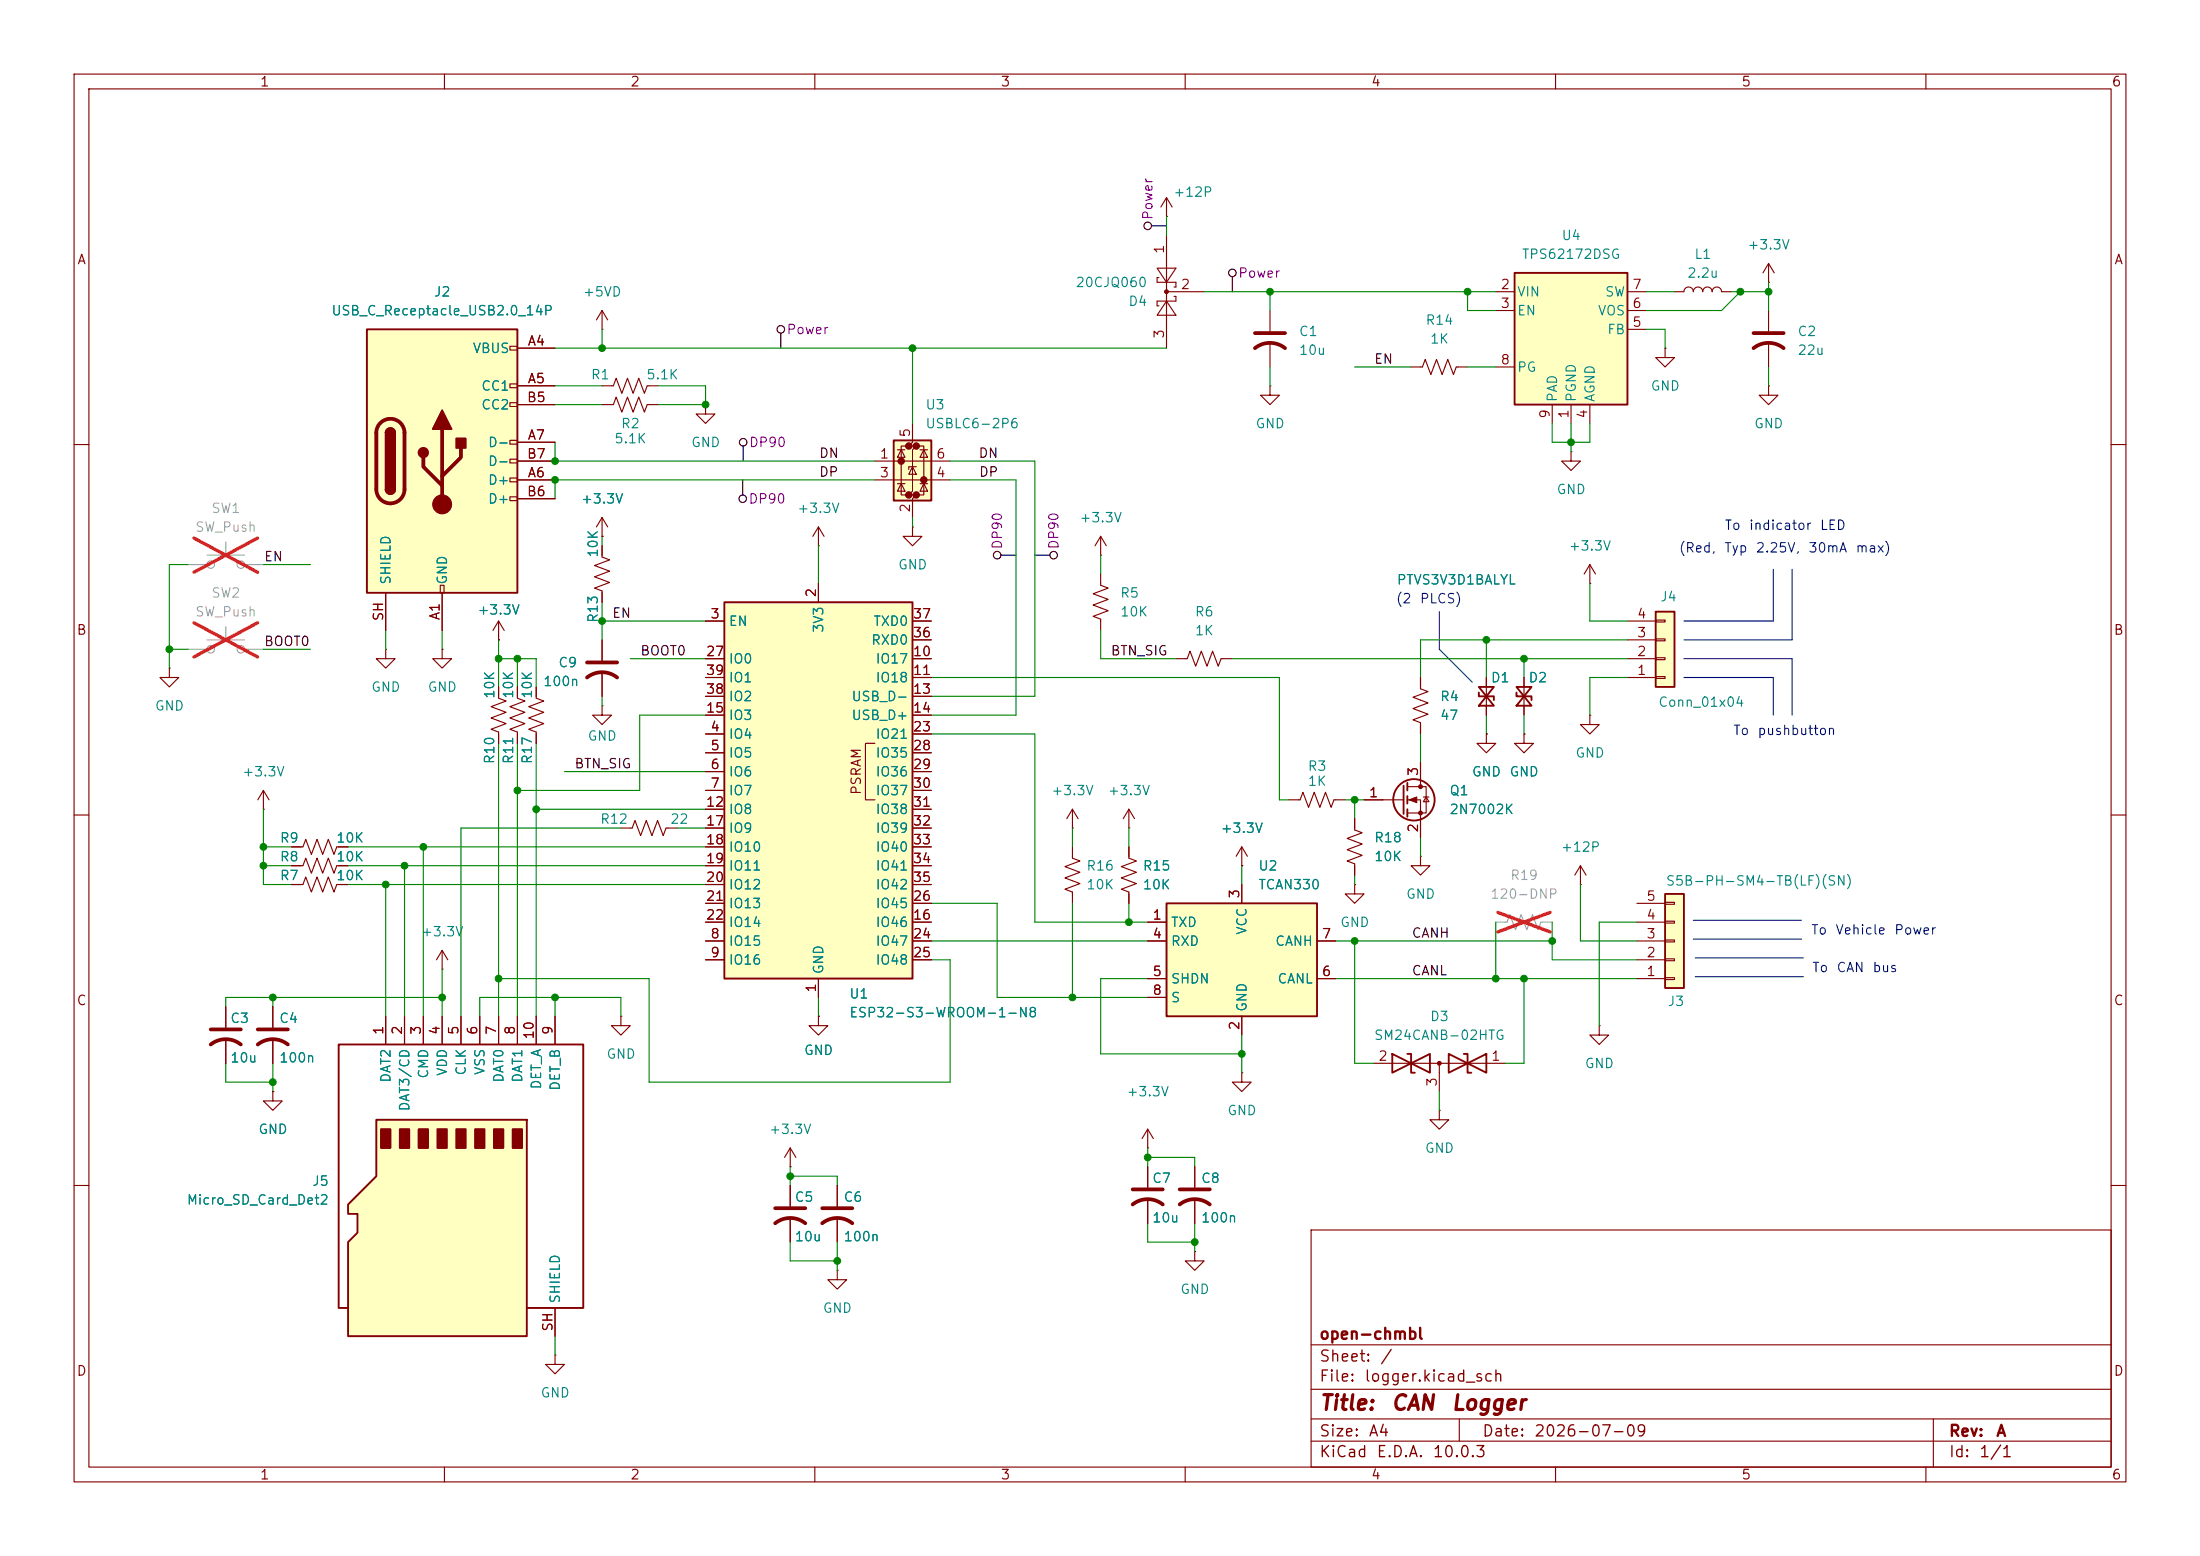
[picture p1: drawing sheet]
<svg xmlns="http://www.w3.org/2000/svg" width="297mm" height="210mm" viewBox="0 0 297 210" stroke-linecap="round" stroke-linejoin="round" font-family="sans-serif">
<g fill="none" stroke="#840000" stroke-width=".15">
<path d="M10 10h277v190h-277zM12 12h273v186h-273zM60 10v2M110 10v2M160 10v2M210 10v2M260 10v2M81.3 44.5h.1M81.3 41.9v2.6M81.3 41.9l-.8 1.3M81.3 41.9l.7 1.3M10 60h2"/>
<path d="M81.3 73.7v1.5l1 .4-2 .7 2 .8-2 .8 2 .7-2 .8 1 .4v1.5M285 60h2M10 110h2M182.9 110.5v1.5l1 .4-2 .8 2 .7-2 .8 2 .7-2 .8 1 .4v1.5M285 110h2M10 160h2M177 166h108v32h-108zM285 160h2M60 198v2M110 198v2M160 198v2M177 194.5h108"/>
<path d="M177 191.5h108M177 187.5h108M177 181.5h108M197 191.5v3M210 198v2M260 198v2M261 191.5v6.5"/>
</g>
<path d="M224.8 120.7h2.5v12.7h-2.5z" fill="#ffffc2"/>
<path d="M224.8 120.7h2.5v12.7h-2.5z" fill="none" stroke="#840000" stroke-width=".25"/>
<g fill="none" stroke="#840000" stroke-width=".15">
<path d="M213.4 119.4h.1M213.4 116.8l-.8 1.3M213.4 116.8l.7 1.3M213.4 116.8v2.6M221 132.1h3.8M221 129.5h3.8M221 127h3.8M221 124.5h3.8M221 121.9h3.8M224.8 132h1.3v.2h-1.3zM224.8 129.4h1.3v.3h-1.3zM224.8 126.9h1.3v.2h-1.3z"/>
<path d="M224.8 124.3h1.3v.3h-1.3zM224.8 121.8h1.3v.2h-1.3zM167.6 144.8v1.3h1.3l-1.3 1.2-1.2-1.2h1.2M167.6 144.8h.1"/>
</g>
<path d="M223.5 82.6h2.6v10.1h-2.6z" fill="#ffffc2"/>
<path d="M223.5 82.6h2.6v10.1h-2.6z" fill="none" stroke="#840000" stroke-width=".25"/>
<g fill="none" stroke="#840000" stroke-width=".15">
<path d="M226.1 39.4h1.2a.64 .64 0 0 1 .7-.7 .64 .64 0 0 1 .6 .7 .64 .64 0 0 1 .6-.7 .64 .64 0 0 1 .7 .7 .64 .64 0 0 1 .6-.7 .64 .64 0 0 1 .6 .7 .64 .64 0 0 1 .7-.7 .64 .64 0 0 1 .6 .7h1.3M238.8 38.1h.1M238.8 35.6l-.8 1.2M238.8 35.6l.7 1.2M238.8 35.6v2.5M224.8 47v1.3h1.3l-1.3 1.2-1.3-1.2h1.3M224.8 47h.1M22.9 90.2v1.2h1.2l-1.2 1.3-1.3-1.3h1.3M22.9 90.2h.1M52.1 87.6v1.3h1.2l-1.2 1.3-1.3-1.3h1.3M52.1 87.6h.1M59.7 87.6v1.3h1.3l-1.3 1.3-1.3-1.3h1.3"/>
<path d="M59.7 87.6h.1M67.3 86.4h.1M67.3 92.7v1.5l1 .4-2 .8 2 .7-2 .8 2 .8-2 .7 1 .4v1.5M67.3 83.8l-.8 1.3M67.3 83.8l.8 1.3M67.3 83.8v2.6M69.8 92.7v1.5l1.1 .4-2.1 .8 2.1 .7-2.1 .8 2.1 .8-2.1 .7 1 .4v1.5M72.4 92.7v1.5l1 .4-2 .8 2 .7-2 .8 2 .8-2 .7 1 .4v1.5M81.3 95.3v1.2h1.2l-1.2 1.3-1.3-1.3h1.3M81.3 95.3h.1M81.3 86.4v2.8M81.3 90.7v3.3"/>
<path d="M219.7 91.4h3.8M219.7 88.9h3.8M219.7 86.4h3.8M219.7 83.8h3.8M223.5 91.3h1.3v.3h-1.3zM223.5 88.8h1.3v.2h-1.3zM223.5 86.2h1.3v.3h-1.3zM223.5 83.7h1.3v.2h-1.3zM35.6 109.2h.1M35.6 106.7l-.8 1.3M35.6 106.7l.7 1.3M35.6 106.7v2.5"/>
</g>
<g fill="none" stroke="#a1a1a1" stroke-width=".15">
<path d="M25.4 76.2h2.5M27.9 74.9h5.1M30.5 73.2v1.7M33 76.2h2.6M25.4 87.6h2.5M27.9 86.4h5.1M30.5 84.6v1.8M33 87.6h2.6"/>
<circle cx="28.4" cy="76.2" r=".51"/>
<circle cx="32.5" cy="76.2" r=".51"/>
<circle cx="28.4" cy="87.6" r=".51"/>
<circle cx="32.5" cy="87.6" r=".51"/>
</g>
<path d="M26.2 72.6l8.6 4.6M34.8 72.6l-8.6 4.6M26.2 84.1l8.6 4.6M34.8 84.1l-8.6 4.6" fill="none" stroke="#ff2626" stroke-width=".46"/>
<path d="M79.2 91.4a3.3 3.3 0 0 1 4.1 0M79.2 89.4h4.1" fill="none" stroke="#840000" stroke-width=".51"/>
<path d="M204.5 36.8h15.2v17.8h-15.2z" fill="#ffffc2"/>
<path d="M204.5 36.8h15.2v17.8h-15.2z" fill="none" stroke="#840000" stroke-width=".25"/>
<path d="M201.9 39.4h2.6M219.7 39.4h2.5M201.9 41.9h2.6M201.9 49.5h2.6M209.5 54.6v2.6M212.1 54.6v2.6M214.6 54.6v2.6M219.7 41.9h2.5M219.7 44.5h2.5M212.1 61v1.2h1.3l-1.3 1.3-1.3-1.3h1.3M212.1 61h.1M39.4 119.4h1.5l.4-1 .7 2 .8-2 .8 2 .7-2 .8 2 .4-1h1.5" fill="none" stroke="#840000" stroke-width=".15"/>
<path d="M50.8 151.1h20.3v29.2h-24.1v-12.7l1.3-1.2v-2.6h-1.3v-1.2l3.8-3.8z" fill="#ffffc2"/>
<path d="M50.8 151.1h20.3v29.2h-24.1v-12.7l1.3-1.2v-2.6h-1.3v-1.2l3.8-3.8zM47 176.5h-1.3v-35.5h33v35.5h-7.6" fill="none" stroke="#840000" stroke-width=".25"/>
<g fill="#840000" stroke="#840000" stroke-width=".25">
<path d="M51.4 152.4h1.3v2.5h-1.3z"/>
<path d="M54 152.4h1.2v2.5h-1.2z"/>
<path d="M56.5 152.4h1.3v2.5h-1.3z"/>
<path d="M59.1 152.4h1.2v2.5h-1.2z"/>
<path d="M61.6 152.4h1.3v2.5h-1.3z"/>
<path d="M64.1 152.4h1.3v2.5h-1.3z"/>
<path d="M66.7 152.4h1.2v2.5h-1.2z"/>
<path d="M69.2 152.4h1.3v2.5h-1.3z"/>
</g>
<g fill="none" stroke="#840000" stroke-width=".15">
<path d="M238.8 52.1v1.2h1.2l-1.2 1.3-1.3-1.3h1.3M238.8 52.1h.1M238.8 41.9v2.8M238.8 46.2v3.3M123.2 71.1v1.3h1.3l-1.3 1.3-1.3-1.3h1.3M123.2 71.1h.1M214.6 78.7h.1M214.6 76.2l-.7 1.3M214.6 76.2l.8 1.3M214.6 76.2v2.5M39.4 116.8h1.5l.4-1 .7 2.1 .8-2.1 .8 2.1 .7-2.1 .8 2.1 .4-1.1h1.5M39.4 114.3h1.5l.4-1 .7 2 .8-2 .8 2 .7-2 .8 2 .4-1h1.5"/>
<path d="M30.5 135.9v2.8M36.8 135.9v2.8M52.1 137.2v3.8M54.6 137.2v3.8M57.1 137.2v3.8M59.7 137.2v3.8M62.2 137.2v3.8M64.8 137.2v3.8M67.3 137.2v3.8M69.8 137.2v3.8M72.4 137.2v3.8M74.9 137.2v3.8"/>
<path d="M83.8 137.2v1.2h1.3l-1.3 1.3-1.3-1.3h1.3M83.8 137.2h.1M110.5 137.2v1.2h1.3l-1.3 1.3-1.3-1.3h1.3M110.5 137.2h.1M30.5 140.2v3.3M36.8 147.3v1.3h1.3l-1.3 1.3-1.2-1.3h1.2M36.8 147.3h.1M36.8 140.2v3.3M106.7 157.5h.1M106.7 154.9l-.8 1.3M106.7 154.9l.7 1.3M106.7 154.9v2.6"/>
<path d="M154.9 154.9h.1M154.9 152.4v2.5M154.9 157.5v2.8M154.9 152.4l-.7 1.3M154.9 152.4l.8 1.3M161.3 157.5v2.8M74.9 176.5v3.8M106.7 160v2.8M106.7 164.3v3.3M113 171.5v1.2h1.3l-1.3 1.3-1.2-1.3h1.2M113 171.5h.1M113 160v2.8"/>
<path d="M113 164.3v3.3M154.9 161.8v3.3M161.3 168.9v1.3h1.3l-1.3 1.3-1.3-1.3h1.3M161.3 168.9h.1M161.3 161.8v3.3M74.9 182.9v1.3h1.3l-1.3 1.2-1.2-1.2h1.2M74.9 182.9h.1"/>
</g>
<g fill="none" stroke="#840000" stroke-width=".51">
<path d="M236.7 47a3.3 3.3 0 0 1 4.1 0M236.7 45h4.1M28.4 138.9h4.1M34.8 138.9h4.1M28.4 141a3.3 3.3 0 0 1 4.1 0M34.8 141a3.3 3.3 0 0 1 4.1 0M104.6 165.1a3.3 3.3 0 0 1 4.1 0M104.6 163.1h4.1M111 165.1a3.3 3.3 0 0 1 4.1 0M111 163.1h4.1M152.9 162.6a3.3 3.3 0 0 1 4.1 0M152.9 160.5h4.1"/>
<path d="M159.3 162.6a3.3 3.3 0 0 1 4 0M159.3 160.5h4"/>
</g>
<path d="M120.6 59.4h5.1v8.2h-5.1z" fill="#ffffc2"/>
<g fill="#840000" stroke="#840000" stroke-width=".51">
<circle cx="121.7" cy="62.2" r=".25"/>
<circle cx="122.7" cy="60.2" r=".25"/>
<circle cx="122.7" cy="66.8" r=".25"/>
<circle cx="123.7" cy="60.2" r=".25"/>
<circle cx="123.7" cy="66.8" r=".25"/>
<circle cx="124.7" cy="64.8" r=".25"/>
</g>
<g fill="none" stroke="#840000" stroke-width=".15">
<path d="M81.3 54.6h1.5l.4-1 .7 2 .8-2 .8 2 .7-2 .8 2 .4-1h1.5M81.3 52.1h1.5l.4-1 .7 2 .8-2 .8 2 .7-2 .8 2 .4-1h1.5M95.2 54.6v1.3h1.3l-1.3 1.3-1.2-1.3h1.2M95.2 54.6h.1M123.2 57.2v2.5l-.5 .5h1l-.5 .5v5.6l-.5 .5h1l-.5 .5v2.6M81.3 72.4h.1M81.3 69.9l-.8 1.2M81.3 69.9l.7 1.2M81.3 69.9v2.5M110.5 73.7h.1M110.5 71.1l-.8 1.3M110.5 71.1l.8 1.3"/>
<path d="M110.5 71.1v2.6M118.1 62.2h10.2M118.1 64.8h10.2M121.2 65.3h1M121.2 60.7h1M121.7 60.7l.5 1h-1zM121.7 65.3l.5 1h-1zM122.7 60.2h-1v6.6h1M123.2 63l.5 1h-1zM123.7 63h-1v.4M123.7 60.2h1v6.6h-1M124.2 65.3h1"/>
<path d="M124.2 60.7h1M124.7 60.7l.5 1h-1zM124.7 65.3l.5 1h-1zM148.6 77.5v1.5l1 .4-2 .7 2 .8-2 .8 2 .7-2 .8 1 .4v1.5M148.6 74.9h.1M148.6 72.4v2.5M148.6 72.4l-.8 1.3M148.6 72.4l.8 1.3M158.7 88.9h1.6l.4-1 .7 2 .8-2 .7 2 .8-2 .8 2 .3-1h1.6M144.8 114.3v1.5l1 .4-2 .8 2 .7-2 .8 2 .8-2 .7 1 .4v1.5M144.8 111.8h.1M144.8 109.2v2.6"/>
<path d="M144.8 109.2l-.8 1.3M144.8 109.2l.7 1.3M152.4 111.8h.1M152.4 114.3v1.5l1 .4-2 .8 2 .7-2 .8 2 .8-2 .7 1 .4v1.5M152.4 109.2l-.8 1.3M152.4 109.2l.8 1.3M152.4 109.2v2.6"/>
</g>
<path d="M120.6 59.4h5.1v8.2h-5.1z" fill="none" stroke="#840000" stroke-width=".25"/>
<path d="M97.8 81.3h25.4v50.8h-25.4z" fill="#ffffc2"/>
<path d="M97.8 81.3h25.4v50.8h-25.4z" fill="none" stroke="#840000" stroke-width=".25"/>
<g fill="none" stroke="#840000" stroke-width=".15">
<path d="M110.5 78.7v2.6M95.2 83.8h2.6M95.2 99.1h2.6M95.2 88.9h2.6M95.2 91.4h2.6M95.2 94h2.6M95.2 96.5h2.6M123.2 83.8h2.5M123.2 99.1h2.5M123.2 88.9h2.5M123.2 91.4h2.5M123.2 94h2.5"/>
<path d="M123.2 96.5h2.5M123.2 86.4h2.5M95.2 101.6h2.6M95.2 104.1h2.6M95.2 106.7h2.6M95.2 109.2h2.6M95.2 111.8h2.6M95.2 114.3h2.6M95.2 116.8h2.6M95.2 119.4h2.6M118.1 100.3h-1.3v7.7h1.3M123.2 101.6h2.5"/>
<path d="M123.2 104.1h2.5M123.2 106.7h2.5M123.2 109.2h2.5M123.2 111.8h2.5M123.2 114.3h2.5M123.2 116.8h2.5M123.2 119.4h2.5M95.2 127h2.6M95.2 129.5h2.6M95.2 124.5h2.6M95.2 121.9h2.6M110.5 132.1v2.5"/>
<path d="M123.2 127h2.5M123.2 129.5h2.5M123.2 124.5h2.5M123.2 121.9h2.5"/>
</g>
<path d="M157.5 121.9h20.3v15.3h-20.3z" fill="#ffffc2"/>
<path d="M157.5 121.9h20.3v15.3h-20.3zM188 142.2l5 2.6v-2.6l-5 2.6zM190 142.2h.5v2.6h.5M195.6 142.2l5.1 2.6v-2.6l-5.1 2.6zM197.6 142.2h.5v2.6h.5" fill="none" stroke="#840000" stroke-width=".25"/>
<g fill="none" stroke="#840000" stroke-width=".15">
<path d="M156.2 36.2h2.5l-1.2 1.9zM156.5 37.5h-.3v.6h2.5v.6h-.2M157.5 29.2h.1M157.5 26.7l-.8 1.2M157.5 26.7l.7 1.2M157.5 26.7v2.5M157.5 31.8v15.2M157.5 39.4h5.1M157.5 40.6l1.2 1.9h-2.5zM158.5 40h.2v.6h-2.5v.7h.3M191.8 91.4v1.6l1 .3-2 .8 2 .8-2 .7 2 .8-2 .8 1 .3v1.6M200.7 99.1v1.2h1.2l-1.2 1.3-1.3-1.3h1.3"/>
<path d="M200.7 99.1h.1M83.8 111.8h1.5l.4-1.1 .8 2.1 .7-2.1 .8 2.1 .8-2.1 .7 2.1 .4-1h1.5M167.6 116.8h.1M167.6 114.3v2.5M167.6 119.4v2.5M167.6 114.3l-.7 1.3M167.6 114.3l.8 1.3M59.7 130.8h.1M59.7 128.3l-.8 1.2M59.7 128.3l.8 1.2M59.7 128.3v2.5M154.9 124.5h2.6"/>
<path d="M154.9 127h2.6M154.9 132.1h2.6M154.9 134.6h2.6M167.6 137.2v2.5M177.8 127h2.5M177.8 132.1h2.5M185.4 143.5h17.8M194.3 149.9v1.2h1.3l-1.3 1.3-1.3-1.3h1.3M194.3 149.9h.1M194.3 143.5v3.8"/>
</g>
<g fill="#840000" stroke="#840000" stroke-width=".15">
<circle cx="194.3" cy="143.5" r=".25"/>
<circle cx="157.5" cy="39.4" r=".25"/>
</g>
<path d="M49.5 44.5h20.3v35.5h-20.3z" fill="#ffffc2"/>
<g fill="none" stroke="#840000" stroke-width=".15">
<path d="M68.8 46.7h1v.5h-1zM68.8 51.8h1v.5h-1zM68.8 54.4h1v.5h-1zM68.8 59.4h1v.5h-1zM69.8 47h5.1M69.8 52.1h5.1M69.8 59.7h5.1M69.8 54.6h5.1M171.4 52.1v1.2h1.3l-1.3 1.3-1.2-1.3h1.2M171.4 52.1h.1M171.4 41.9v2.8M171.4 46.2v3.3"/>
<path d="M190.5 49.5h1.5l.4-1 .8 2 .7-2 .8 2 .8-2 .7 2 .4-1h1.5M59.4 79h.5v1h-.5zM68.8 62h1v.5h-1zM68.8 64.5h1v.5h-1zM68.8 67.1h1v.5h-1zM69.8 64.8h5.1M69.8 67.3h5.1M69.8 62.2h5.1M81.3 72.4h.1M81.3 73.7v1.2M110.5 78.7v2.6M52.1 80v5.1"/>
<path d="M59.7 80v5.1M67.3 86.4h.1M67.3 92.7v1.3M67.3 99.1v1.2M69.8 92.7v1.3M69.8 99.1v1.2M72.4 92.7v1.3M72.4 99.1v1.2M81.3 80v1.3M81.3 86.4v2.8M81.3 90.7v3.3M95.2 83.8h2.6"/>
<path d="M95.2 99.1h2.6M95.2 88.9h2.6M95.2 91.4h2.6M95.2 94h2.6M95.2 96.5h2.6M123.2 83.8h2.5M123.2 99.1h2.5M123.2 88.9h2.5M123.2 91.4h2.5M123.2 94h2.5M123.2 96.5h2.5M123.2 86.4h2.5"/>
<path d="M191.8 91.4v1.3M191.8 97.8v1.3M200.7 99.1h.1M200.7 91.4v5.1M205.7 99.1v1.2h1.3l-1.3 1.3-1.2-1.3h1.2M205.7 99.1h.1M205.7 91.4v5.1M214.6 96.5v1.3h1.3l-1.3 1.3-1.2-1.3h1.2M214.6 96.5h.1M39.4 114.3h1.2M39.4 116.8h1.2M39.4 119.4h1.2"/>
<path d="M45.7 114.3h1.3M45.7 116.8h1.3M45.7 119.4h1.3M95.2 101.6h2.6M95.2 104.1h2.6M95.2 106.7h2.6M95.2 109.2h2.6M95.2 111.8h2.6M95.2 114.3h2.6M95.2 116.8h2.6M95.2 119.4h2.6M123.2 101.6h2.5"/>
<path d="M123.2 104.1h2.5M123.2 106.7h2.5M123.2 109.2h2.5M123.2 111.8h2.5M123.2 114.3h2.5M123.2 116.8h2.5M123.2 119.4h2.5M152.4 114.3v1.3M167.6 116.8h.1M167.6 119.4v2.5M174 108h1.5l.4-1.1 .8 2.1 .7-2.1 .8 2.1 .7-2.1 .8 2.1 .4-1h1.5M182.9 119.4v1.3h1.2l-1.2 1.2-1.3-1.2h1.3"/>
<path d="M182.9 119.4h.1M182.9 110.5v1.3M182.9 116.8v1.3M184.1 108h5.4M190 106.2h2.5v3.5h-2.5M190 108h1.8v5M191.8 115.6v1.2h1.2l-1.2 1.3-1.3-1.3h1.3M191.8 115.6h.1M191.8 102.9v3.3M192.2 107.6h.7M192.5 107.6l.4 .6h-.7zM30.5 135.9v2.8"/>
<path d="M36.8 135.9v2.8M52.1 137.2v3.8M54.6 137.2v3.8M57.1 137.2v3.8M59.7 137.2v3.8M62.2 137.2v3.8M64.8 137.2v3.8M67.3 137.2v3.8M69.8 137.2v3.8M72.4 137.2v3.8M74.9 137.2v3.8M95.2 124.5h2.6"/>
<path d="M95.2 127h2.6M95.2 129.5h2.6M95.2 121.9h2.6M110.5 137.2h.1M110.5 132.1v2.5M123.2 124.5h2.5M123.2 127h2.5M123.2 129.5h2.5M123.2 121.9h2.5M152.4 120.7v1.2M154.9 124.5h2.6M154.9 127h2.6"/>
<path d="M154.9 132.1h2.6M154.9 134.6h2.6M167.6 137.2v2.5M177.8 127h2.5M177.8 132.1h2.5M215.9 138.4v1.3h1.3l-1.3 1.3-1.3-1.3h1.3M215.9 138.4h.1M30.5 140.2v3.3M36.8 147.3h.1M36.8 140.2v3.3M154.9 157.5v2.8M161.3 157.5v2.8"/>
<path d="M74.9 176.5v3.8M106.7 160v2.8M106.7 164.3v3.3M113 160v2.8M113 164.3v3.3M154.9 161.8v3.3M161.3 161.8v3.3"/>
</g>
<g fill="none" stroke="#840000" stroke-width=".25">
<path d="M49.5 44.5h20.3v35.5h-20.3zM52.1 58.4a.64 .64 0 0 1 .6-.6 .64 .64 0 0 1 .6 .6M52.1 66a.64 .64 0 0 0 .6 .7 .64 .64 0 0 0 .6-.7M199.6 92.7h2.1l-2.1 2.6h2.1zM199.6 93.5v.5h2.1v.5M204.7 92.7h2.1l-2.1 2.6h2.1zM204.7 93.5v.5h2.1v.5M189.5 106v3.9M190 105.7v1M190 107.4v1.1M190 109.2v1"/>
<circle cx="190.9" cy="107.9" r="2.79"/>
</g>
<path d="M51.4 57.1a1.9 1.9 0 0 1 2-.4 1.9 1.9 0 0 1 1.2 1.7v7.6a1.91 1.91 0 0 1-1.9 1.9 1.91 1.91 0 0 1-1.9-1.9v-7.6a1.9 1.9 0 0 1 .6-1.3zM59.7 57.9v10.2M169.4 47a3.3 3.3 0 0 1 4.1 0M169.4 45h4.1M57.1 61.7v1.3l2.6 2.5M62.2 60.5v1.2l-2.5 2.6" fill="none" stroke="#840000" stroke-width=".51"/>
<g fill="#840000" stroke="#840000" stroke-width=".25">
<path d="M52.1 58.4h1.2v7.6h-1.2z"/>
<path d="M52.3 58a.64 .64 0 0 1 .6-.2 .64 .64 0 0 1 .4 .6h-1.2z"/>
<path d="M52.1 66h1.2a.64 .64 0 0 1-.6 .7 .64 .64 0 0 1-.6-.7z"/>
<path d="M59.7 55.4l1.3 2.5h-2.6z"/>
<path d="M61.6 59.2h1.3v1.3h-1.3z"/>
<circle cx="57.1" cy="61.1" r=".63"/>
</g>
<g fill="#840000" stroke="#840000" stroke-width=".15">
<path d="M190.2 108l1.1-.4v.7z"/>
<circle cx="59.7" cy="68.1" r="1.27"/>
<circle cx="191.8" cy="106.2" r=".25"/>
<circle cx="191.8" cy="109.7" r=".25"/>
</g>
<path d="M201.9 124.5h1.6l.3-1.1 .8 2.1 .8-2.1 .7 2.1 .8-2.1 .7 2.1 .4-1h1.5" fill="none" stroke="#a1a1a1" stroke-width=".15"/>
<path d="M202.2 123.1l7.1 2.7M209.3 123.1l-7.1 2.7" fill="none" stroke="#ff2626" stroke-width=".46"/>
<g fill="none" stroke="#000" stroke-width=".15">
<path d="M155.4 30.5h2.1M166.4 37.3v2.1M105.4 45v2M100.3 64.8v2M100.3 60.2v2M135.1 74.9h2.1M139.7 74.9h2"/>
<circle cx="154.9" cy="30.5" r=".51"/>
<circle cx="166.4" cy="36.8" r=".51"/>
<circle cx="100.3" cy="59.7" r=".51"/>
<circle cx="105.4" cy="44.5" r=".51"/>
<circle cx="100.3" cy="67.3" r=".51"/>
<circle cx="134.6" cy="74.9" r=".51"/>
<circle cx="142.2" cy="74.9" r=".51"/>
</g>
<path d="M239.4 76.8v7h-12.1M241.9 76.8v9.6h-14.6M194.3 82.6v5l4.5 4.5M227.3 91.4h12.1v5.1M227.3 88.9h14.6v7.6M228.6 126.7h14.6M228.6 124.2h14.6M228.9 131.8h14.6M228.9 129.3h14.6" fill="none" stroke="#0000c2" stroke-width=".15"/>
<g fill="none" stroke="#008400" stroke-width=".15">
<path d="M157.5 29.2v2.6M162.6 39.4h39.3M171.4 39.4v2.5M198.1 39.4v2.5h3.8M222.2 39.4h3.9M233.7 39.4h5.1M234.9 39.4l-2.5 2.5h-10.2M238.8 38.1v3.8M74.9 59.7v2.5h43.2M74.9 52.1h6.4M74.9 54.6h6.4M74.9 47h82.6"/>
<path d="M81.3 44.5v2.5M88.9 52.1h6.3v2.5h-6.3M123.2 47v10.2M171.4 49.5v2.6M182.9 49.5h7.6M198.1 49.5h3.8M209.5 57.2v2.5h5.1v-2.5M212.1 57.2v3.8M222.2 44.5h2.6v2.5M238.8 49.5v2.6M25.4 76.2h-2.5v14M35.6 76.2h6.3"/>
<path d="M81.3 72.4v1.3M110.5 73.7v5M118.1 64.8h-43.2v2.5M123.2 69.9v1.2M128.3 64.8h8.9v31.7h-11.5M128.3 62.2h11.4v31.8h-14M148.6 74.9v2.6M214.6 78.7v5.1h5.1M22.9 87.6h2.5M35.6 87.6h6.3M52.1 85.1v2.5M59.7 85.1v2.5"/>
<path d="M67.3 88.9h5.1v3.8M67.3 86.4v6.3M69.8 88.9v3.8M81.3 81.3v5.1M81.3 94v1.3M81.3 83.8h13.9M85.1 88.9h10.1M95.2 96.5h-8.8v10.2h-16.6M125.7 91.4h47v16.6h1.3M125.7 99.1h14v25.4h15.2M148.6 85.1v3.8h10.1M166.4 88.9h53.3"/>
<path d="M191.8 99.1v3.8M200.7 86.4v5M200.7 96.5v2.6M205.7 88.9v2.5M205.7 96.5v2.6M219.7 86.4h-27.9v5M219.7 91.4h-5.1v5.1M35.6 116.8h3.8M35.6 114.3h3.8M35.6 109.2v10.2h3.8M47 116.8h48.2M47 114.3h48.2"/>
<path d="M47 119.4h48.2M52.1 119.4v17.8M54.6 116.8v20.4M57.1 114.3v22.9M67.3 100.3v36.9M69.8 100.3v36.9M72.4 100.3v36.9M72.4 109.2h22.8M76.2 104.1h19M83.8 111.8h-21.6v25.4M91.4 111.8h3.8M144.8 111.8v2.5"/>
<path d="M152.4 111.8v2.5M167.6 116.8v2.6M181.6 108h2.5M182.9 108v2.5M182.9 118.1v1.3M191.8 113v2.6M213.4 119.4v7.6h7.6M36.8 134.6v1.3M59.7 130.8v6.4M59.7 134.6h-29.2v1.3M64.8 137.2v-2.6h19v2.6M74.9 134.6v2.6"/>
<path d="M110.5 134.6v2.6M125.7 127h29.2M125.7 129.5h2.6v16.6h-40.7v-14h-20.3M125.7 121.9h8.9v12.7h20.3M144.8 121.9v12.7M152.4 121.9v2.6M154.9 132.1h-6.3v10.1h19M167.6 139.7v5.1M180.3 127h29.2M180.3 132.1h40.7M182.9 127v16.5h2.5M201.9 124.5v7.6"/>
<path d="M205.7 132.1v11.4h-2.5M209.5 124.5v5h11.5M221 124.5h-5.1v13.9M30.5 143.5v2.6h6.3M36.8 143.5v3.8M106.7 157.5v2.5M106.7 158.8h6.3v1.2M154.9 154.9v2.6M154.9 156.2h6.4v1.3M194.3 147.3v2.6M106.7 167.6v2.6h6.3M113 167.6v3.9"/>
<path d="M154.9 165.1v2.5h6.4M161.3 165.1v3.8M74.9 180.3v2.6"/>
</g>
<g fill="#008400" stroke="#008400" stroke-width=".14">
<circle cx="212.1" cy="59.7" r=".46"/>
<circle cx="234.9" cy="39.4" r=".46"/>
<circle cx="238.8" cy="39.4" r=".46"/>
<circle cx="123.2" cy="47" r=".46"/>
<circle cx="152.4" cy="124.5" r=".46"/>
<circle cx="95.2" cy="54.6" r=".46"/>
<circle cx="205.7" cy="132.1" r=".46"/>
<circle cx="200.7" cy="86.4" r=".46"/>
<circle cx="182.9" cy="127" r=".46"/>
<circle cx="182.9" cy="108" r=".46"/>
<circle cx="167.6" cy="142.2" r=".46"/>
<circle cx="205.7" cy="88.9" r=".46"/>
<circle cx="209.5" cy="127" r=".46"/>
<circle cx="201.9" cy="132.1" r=".46"/>
<circle cx="198.1" cy="39.4" r=".46"/>
<circle cx="171.4" cy="39.4" r=".46"/>
<circle cx="52.1" cy="119.4" r=".46"/>
<circle cx="54.6" cy="116.8" r=".46"/>
<circle cx="59.7" cy="134.6" r=".46"/>
<circle cx="69.8" cy="106.7" r=".46"/>
<circle cx="57.1" cy="114.3" r=".46"/>
<circle cx="72.4" cy="109.2" r=".46"/>
<circle cx="67.3" cy="132.1" r=".46"/>
<circle cx="74.9" cy="134.6" r=".46"/>
<circle cx="74.9" cy="64.8" r=".46"/>
<circle cx="74.9" cy="62.2" r=".46"/>
<circle cx="81.3" cy="47" r=".46"/>
<circle cx="81.3" cy="83.8" r=".46"/>
<circle cx="144.8" cy="134.6" r=".46"/>
<circle cx="113" cy="170.2" r=".46"/>
<circle cx="106.7" cy="158.8" r=".46"/>
<circle cx="154.9" cy="156.2" r=".46"/>
<circle cx="161.3" cy="167.6" r=".46"/>
<circle cx="36.8" cy="134.6" r=".46"/>
<circle cx="35.6" cy="116.8" r=".46"/>
<circle cx="35.6" cy="114.3" r=".46"/>
<circle cx="36.8" cy="146.1" r=".46"/>
<circle cx="69.8" cy="88.9" r=".46"/>
<circle cx="67.3" cy="88.9" r=".46"/>
<circle cx="22.9" cy="87.6" r=".46"/>
</g>
<g font-size="2" fill="#840000">
<text x="178" y="190.8">Title:</text>
<text x="187.7" y="190.8">CAN</text>
<text x="195.8" y="190.8">Logger</text>
</g>
<g font-size="1.5" fill="#840000">
<text x="178" y="184.2">Sheet:</text>
<text x="178" y="181.2">open-chmbl</text>
<text x="186.2" y="184.2">/</text>
<text x="178" y="186.9">File:</text>
<text x="184.1" y="186.9">logger.kicad_sch</text>
<text x="178" y="197.1">KiCad</text>
<text x="178" y="194.3">Size:</text>
<text x="184.7" y="194.3">A4</text>
<text x="185.7" y="197.1">E.D.A.</text>
<text x="193.3" y="197.1">10.0.3</text>
<text x="200" y="194.3">Date:</text>
<text x="207" y="194.3">2026-07-09</text>
<text x="263" y="194.3">Rev:</text>
<text x="263" y="197.1">Id:</text>
<text x="267.1" y="197.1">1/1</text>
<text x="269.4" y="194.3">A</text>
</g>
<g font-size="1.3" fill="#840000">
<text x="35" y="12">1</text>
<text x="85" y="12">2</text>
<text x="135" y="12">3</text>
<text x="185" y="12">4</text>
<text x="235" y="12">5</text>
<text x="285" y="12">6</text>
<text x="10.3" y="36">A</text>
<text x="157.5" y="34.4" transform="rotate(-90 157.5 34.4)">1</text>
<text x="285.3" y="36">A</text>
<text x="159.3" y="39.3">2</text>
<text x="202.5" y="39.3">2</text>
<text x="202.5" y="41.9">3</text>
<text x="220.3" y="41.9">6</text>
<text x="220.3" y="39.3">7</text>
<text x="71.1" y="47">A4</text>
<text x="157.5" y="45.8" transform="rotate(-90 157.5 45.8)">3</text>
<text x="220.3" y="44.4">5</text>
<text x="71.1" y="52">A5</text>
<text x="202.5" y="49.5">8</text>
<text x="71" y="54.6">B5</text>
<text x="71.1" y="59.7">A7</text>
<text x="123.2" y="59.1" transform="rotate(-90 123.2 59.1)">5</text>
<text x="209.5" y="56.6" transform="rotate(-90 209.5 56.6)">9</text>
<text x="212.1" y="56.6" transform="rotate(-90 212.1 56.6)">1</text>
<text x="214.6" y="56.6" transform="rotate(-90 214.6 56.6)">4</text>
<text x="71" y="62.2">B7</text>
<text x="71.1" y="64.7">A6</text>
<text x="118.7" y="62.2">1</text>
<text x="118.7" y="64.7">3</text>
<text x="126.3" y="64.7">4</text>
<text x="126.3" y="62.2">6</text>
<text x="71" y="67.3">B6</text>
<text x="123.2" y="69.3" transform="rotate(-90 123.2 69.3)">2</text>
<text x="52" y="83.9" transform="rotate(-90 52 83.9)">SH</text>
<text x="59.7" y="83.8" transform="rotate(-90 59.7 83.8)">A1</text>
<text x="95.8" y="83.8">3</text>
<text x="110.5" y="80.7" transform="rotate(-90 110.5 80.7)">2</text>
<text x="123.1" y="83.8">37</text>
<text x="220.9" y="83.8">4</text>
<text x="10.3" y="86">B</text>
<text x="95.2" y="88.9">27</text>
<text x="123.1" y="88.9">10</text>
<text x="123.1" y="86.3">36</text>
<text x="220.9" y="88.9">2</text>
<text x="220.9" y="86.3">3</text>
<text x="285.3" y="86">B</text>
<text x="95.2" y="94">38</text>
<text x="95.2" y="91.4">39</text>
<text x="123.1" y="91.4">11</text>
<text x="123.1" y="94">13</text>
<text x="220.9" y="91.4">1</text>
<text x="95.2" y="96.5">15</text>
<text x="95.8" y="99">4</text>
<text x="95.8" y="101.6">5</text>
<text x="123.1" y="96.5">14</text>
<text x="123.1" y="99">23</text>
<text x="123.1" y="101.6">28</text>
<text x="95.8" y="104.1">6</text>
<text x="95.8" y="106.7">7</text>
<text x="116.5" y="107.4" transform="rotate(-90 116.5 107.4)">PSRAM</text>
<text x="123.1" y="104.1">29</text>
<text x="123.1" y="106.7">30</text>
<text x="184.7" y="107.9">1</text>
<text x="191.7" y="104.8" transform="rotate(-90 191.7 104.8)">3</text>
<text x="95.2" y="109.2">12</text>
<text x="95.2" y="111.7">17</text>
<text x="123.1" y="109.2">31</text>
<text x="123.1" y="111.7">32</text>
<text x="191.7" y="112.5" transform="rotate(-90 191.7 112.5)">2</text>
<text x="95.2" y="114.3">18</text>
<text x="95.2" y="116.8">19</text>
<text x="95.2" y="119.4">20</text>
<text x="123.1" y="114.3">33</text>
<text x="123.1" y="116.8">34</text>
<text x="123.1" y="119.4">35</text>
<text x="95.2" y="121.9">21</text>
<text x="95.2" y="124.4">22</text>
<text x="123.1" y="124.4">16</text>
<text x="123.1" y="121.9">26</text>
<text x="155.5" y="124.4">1</text>
<text x="167.6" y="121.4" transform="rotate(-90 167.6 121.4)">3</text>
<text x="222.2" y="124.4">4</text>
<text x="222.2" y="121.9">5</text>
<text x="95.8" y="127">8</text>
<text x="95.8" y="129.5">9</text>
<text x="123.1" y="127">24</text>
<text x="123.1" y="129.5">25</text>
<text x="155.5" y="127">4</text>
<text x="178.4" y="127">7</text>
<text x="222.2" y="129.5">2</text>
<text x="222.2" y="127">3</text>
<text x="10.3" y="136">C</text>
<text x="110.5" y="134.1" transform="rotate(-90 110.5 134.1)">1</text>
<text x="155.5" y="132.1">5</text>
<text x="155.5" y="134.6">8</text>
<text x="178.4" y="132.1">6</text>
<text x="222.2" y="132.1">1</text>
<text x="285.3" y="136">C</text>
<text x="52" y="139.8" transform="rotate(-90 52 139.8)">1</text>
<text x="54.6" y="139.8" transform="rotate(-90 54.6 139.8)">2</text>
<text x="57.1" y="139.8" transform="rotate(-90 57.1 139.8)">3</text>
<text x="59.7" y="139.8" transform="rotate(-90 59.7 139.8)">4</text>
<text x="62.2" y="139.8" transform="rotate(-90 62.2 139.8)">5</text>
<text x="64.7" y="139.8" transform="rotate(-90 64.7 139.8)">6</text>
<text x="67.3" y="139.8" transform="rotate(-90 67.3 139.8)">7</text>
<text x="69.8" y="139.8" transform="rotate(-90 69.8 139.8)">8</text>
<text x="72.4" y="140.4" transform="rotate(-90 72.4 140.4)">10</text>
<text x="74.9" y="139.8" transform="rotate(-90 74.9 139.8)">9</text>
<text x="167.6" y="139.1" transform="rotate(-90 167.6 139.1)">2</text>
<text x="186" y="143.5">2</text>
<text x="201.2" y="143.5">1</text>
<text x="194.3" y="146.8" transform="rotate(-90 194.3 146.8)">3</text>
<text x="74.9" y="179.8" transform="rotate(-90 74.9 179.8)">SH</text>
<text x="10.3" y="186">D</text>
<text x="285.3" y="186">D</text>
<text x="35" y="200">1</text>
<text x="85" y="200">2</text>
<text x="135" y="200">3</text>
<text x="185" y="200">4</text>
<text x="235" y="200">5</text>
<text x="285" y="200">6</text>
</g>
<g font-size="1.3" fill="#840084">
<text x="155.9" y="29.8" transform="rotate(-90 155.9 29.8)">Power</text>
<text x="167.1" y="37.8">Power</text>
<text x="106.1" y="45.4">Power</text>
<text x="101" y="60.7">DP90</text>
<text x="101" y="68.3">DP90</text>
<text x="135.6" y="74.2" transform="rotate(-90 135.6 74.2)">DP90</text>
<text x="143.2" y="74.2" transform="rotate(-90 143.2 74.2)">DP90</text>
</g>
<g font-size="1.3" fill="#008484">
<text x="158.3" y="26.9">+12P</text>
<text x="205.4" y="35.3">TPS62172DSG</text>
<text x="210.7" y="32.7">U4</text>
<text x="228.6" y="35.3">L1</text>
<text x="235.8" y="34">+3.3V</text>
<text x="58.5" y="40.3">J2</text>
<text x="78.6" y="40.3">+5VD</text>
<text x="145.1" y="39.1">20CJQ060</text>
<text x="152.2" y="41.6">D4</text>
<text x="204.7" y="40.3">VIN</text>
<text x="216.6" y="40.3">SW</text>
<text x="227.7" y="37.8">2.2u</text>
<text x="44.7" y="42.9">USB_C_Receptacle_USB2.0_14P</text>
<text x="63.7" y="48">VBUS</text>
<text x="175.3" y="45.7">C1</text>
<text x="192.4" y="44.2">R14</text>
<text x="193" y="46.7">1K</text>
<text x="204.7" y="42.9">EN</text>
<text x="215.6" y="42.9">VOS</text>
<text x="216.9" y="45.4">FB</text>
<text x="242.6" y="45.7">C2</text>
<text x="64.9" y="53">CC1</text>
<text x="79.7" y="51.5">R1</text>
<text x="87.2" y="51.5">5.1K</text>
<text x="175.3" y="48.2">10u</text>
<text x="204.7" y="50.5">PG</text>
<text x="222.8" y="53">GND</text>
<text x="242.6" y="48.2">22u</text>
<text x="64.9" y="55.6">CC2</text>
<text x="83.7" y="58.1">R2</text>
<text x="124.9" y="55.6">U3</text>
<text x="124.9" y="58.1">USBLC6-2P6</text>
<text x="169.4" y="58.1">GND</text>
<text x="210.5" y="54.4" transform="rotate(-90 210.5 54.4)">PAD</text>
<text x="213.1" y="54.4" transform="rotate(-90 213.1 54.4)">PGND</text>
<text x="215.6" y="54.4" transform="rotate(-90 215.6 54.4)">AGND</text>
<text x="236.7" y="58.1">GND</text>
<text x="65.8" y="65.7">D+</text>
<text x="65.8" y="60.7">D-</text>
<text x="65.8" y="63.2">D-</text>
<text x="82.8" y="60.2">5.1K</text>
<text x="93.2" y="60.7">GND</text>
<text x="65.8" y="68.3">D+</text>
<text x="78.3" y="68.3">+3.3V</text>
<text x="107.5" y="69.6">+3.3V</text>
<text x="145.6" y="70.8">+3.3V</text>
<text x="210.1" y="67">GND</text>
<text x="81" y="75.4" transform="rotate(-90 81 75.4)">10K</text>
<text x="121.2" y="77.2">GND</text>
<text x="211.7" y="74.6">+3.3V</text>
<text x="53" y="79" transform="rotate(-90 53 79)">SHIELD</text>
<text x="60.7" y="79" transform="rotate(-90 60.7 79)">GND</text>
<text x="64.4" y="83.3">+3.3V</text>
<text x="151.1" y="81">R5</text>
<text x="151.1" y="83.5">10K</text>
<text x="161.2" y="83.5">R6</text>
<text x="188.5" y="79.2">PTVS3V3D1BALYL</text>
<text x="224" y="81.5">J4</text>
<text x="81" y="84.2" transform="rotate(-90 81 84.2)">R13</text>
<text x="98.3" y="84.8">EN</text>
<text x="98.3" y="89.9">IO0</text>
<text x="111.5" y="85.5" transform="rotate(-90 111.5 85.5)">3V3</text>
<text x="117.5" y="87.3">RXD0</text>
<text x="117.8" y="84.8">TXD0</text>
<text x="118.1" y="89.9">IO17</text>
<text x="161.2" y="86.1">1K</text>
<text x="50" y="93.7">GND</text>
<text x="57.7" y="93.7">GND</text>
<text x="67" y="94.4" transform="rotate(-90 67 94.4)">10K</text>
<text x="69.6" y="94.4" transform="rotate(-90 69.6 94.4)">10K</text>
<text x="72.1" y="94.4" transform="rotate(-90 72.1 94.4)">10K</text>
<text x="73.2" y="92.9">100n</text>
<text x="75.3" y="90.4">C9</text>
<text x="98.3" y="95">IO2</text>
<text x="98.3" y="92.4">IO1</text>
<text x="114.9" y="95">USB_D-</text>
<text x="118.1" y="92.4">IO18</text>
<text x="194.3" y="95">R4</text>
<text x="201.2" y="92.4">D1</text>
<text x="206.3" y="92.4">D2</text>
<text x="223.8" y="95.7">Conn_01x04</text>
<text x="20.8" y="96.2">GND</text>
<text x="79.2" y="100.3">GND</text>
<text x="98.3" y="100">IO4</text>
<text x="98.3" y="97.5">IO3</text>
<text x="114.9" y="97.5">USB_D+</text>
<text x="118.1" y="100">IO21</text>
<text x="194.3" y="97.5">47</text>
<text x="32.6" y="105.1">+3.3V</text>
<text x="67" y="103.2" transform="rotate(-90 67 103.2)">R10</text>
<text x="69.6" y="103.2" transform="rotate(-90 69.6 103.2)">R11</text>
<text x="72.1" y="103.2" transform="rotate(-90 72.1 103.2)">R17</text>
<text x="98.3" y="102.6">IO5</text>
<text x="98.3" y="105.1">IO6</text>
<text x="98.3" y="107.7">IO7</text>
<text x="118.1" y="102.6">IO35</text>
<text x="118.1" y="105.1">IO36</text>
<text x="118.1" y="107.7">IO37</text>
<text x="141.8" y="107.7">+3.3V</text>
<text x="149.5" y="107.7">+3.3V</text>
<text x="176.5" y="104.3">R3</text>
<text x="176.5" y="106.4">1K</text>
<text x="195.6" y="107.7">Q1</text>
<text x="198.6" y="105.1">GND</text>
<text x="203.7" y="105.1">GND</text>
<text x="212.6" y="102.6">GND</text>
<text x="80.9" y="111.5">R12</text>
<text x="90.4" y="111.5">22</text>
<text x="98.3" y="110.2">IO8</text>
<text x="98.3" y="112.7">IO9</text>
<text x="118.1" y="110.2">IO38</text>
<text x="118.1" y="112.7">IO39</text>
<text x="164.7" y="112.7">+3.3V</text>
<text x="195.6" y="110.2">2N7002K</text>
<text x="37.7" y="119.1">R7</text>
<text x="37.7" y="116.6">R8</text>
<text x="37.7" y="114">R9</text>
<text x="45.3" y="119.1">10K</text>
<text x="45.3" y="116.6">10K</text>
<text x="45.3" y="114">10K</text>
<text x="98.3" y="115.3">IO10</text>
<text x="98.3" y="117.8">IO11</text>
<text x="118.1" y="115.3">IO40</text>
<text x="118.1" y="117.8">IO41</text>
<text x="146.6" y="117.8">R16</text>
<text x="154.2" y="117.8">R15</text>
<text x="169.8" y="117.8">U2</text>
<text x="185.4" y="114">R18</text>
<text x="185.4" y="116.5">10K</text>
<text x="210.6" y="115.3">+12P</text>
<text x="224.8" y="119.8">S5B-PH-SM4-TB(LF)(SN)</text>
<text x="98.3" y="120.4">IO12</text>
<text x="98.3" y="122.9">IO13</text>
<text x="98.3" y="125.4">IO14</text>
<text x="118.1" y="125.4">IO46</text>
<text x="118.1" y="122.9">IO45</text>
<text x="118.1" y="120.4">IO42</text>
<text x="146.6" y="120.4">10K</text>
<text x="154.2" y="120.4">10K</text>
<text x="158" y="125.4">TXD</text>
<text x="169.8" y="120.4">TCAN330</text>
<text x="180.8" y="125.4">GND</text>
<text x="189.7" y="121.6">GND</text>
<text x="56.7" y="126.7">+3.3V</text>
<text x="98.3" y="128">IO15</text>
<text x="98.3" y="130.5">IO16</text>
<text x="111.5" y="131.6" transform="rotate(-90 111.5 131.6)">GND</text>
<text x="118.1" y="128">IO47</text>
<text x="118.1" y="130.5">IO48</text>
<text x="158" y="128">RXD</text>
<text x="168.6" y="126.3" transform="rotate(-90 168.6 126.3)">VCC</text>
<text x="172.1" y="128">CANH</text>
<text x="114.6" y="135.1">U1</text>
<text x="114.6" y="137.6">ESP32-S3-WROOM-1-N8</text>
<text x="158" y="133.1">SHDN</text>
<text x="158" y="135.6">S</text>
<text x="168.6" y="136.7" transform="rotate(-90 168.6 136.7)">GND</text>
<text x="172.4" y="133.1">CANL</text>
<text x="225.1" y="136.1">J3</text>
<text x="31" y="138.4">C3</text>
<text x="31" y="143.7">10u</text>
<text x="37.6" y="138.4">C4</text>
<text x="37.6" y="143.7">100n</text>
<text x="81.8" y="143.2">GND</text>
<text x="108.5" y="142.7">GND</text>
<text x="185.4" y="140.7">SM24CANB-02HTG</text>
<text x="193" y="138.1">D3</text>
<text x="53" y="146.2" transform="rotate(-90 53 146.2)">DAT2</text>
<text x="58.1" y="145.7" transform="rotate(-90 58.1 145.7)">CMD</text>
<text x="60.7" y="145.3" transform="rotate(-90 60.7 145.3)">VDD</text>
<text x="63.2" y="145.2" transform="rotate(-90 63.2 145.2)">CLK</text>
<text x="65.7" y="145.2" transform="rotate(-90 65.7 145.2)">VSS</text>
<text x="68.3" y="146.2" transform="rotate(-90 68.3 146.2)">DAT0</text>
<text x="70.8" y="146.2" transform="rotate(-90 70.8 146.2)">DAT1</text>
<text x="73.4" y="147.1" transform="rotate(-90 73.4 147.1)">DET_A</text>
<text x="75.9" y="147.3" transform="rotate(-90 75.9 147.3)">DET_B</text>
<text x="152" y="148.3">+3.3V</text>
<text x="213.9" y="144.5">GND</text>
<text x="34.8" y="153.4">GND</text>
<text x="55.6" y="150.1" transform="rotate(-90 55.6 150.1)">DAT3/CD</text>
<text x="103.7" y="153.4">+3.3V</text>
<text x="165.6" y="150.8">GND</text>
<text x="192.3" y="155.9">GND</text>
<text x="42.1" y="160.4">J5</text>
<text x="155.5" y="160">C7</text>
<text x="162.1" y="160">C8</text>
<text x="25.1" y="162.9">Micro_SD_Card_Det2</text>
<text x="107.2" y="162.5">C5</text>
<text x="107.2" y="167.8">10u</text>
<text x="113.8" y="162.5">C6</text>
<text x="113.8" y="167.8">100n</text>
<text x="155.5" y="165.3">10u</text>
<text x="162.1" y="165.3">100n</text>
<text x="75.9" y="176" transform="rotate(-90 75.9 176)">SHIELD</text>
<text x="111" y="177.5">GND</text>
<text x="159.3" y="175">GND</text>
<text x="72.9" y="188.9">GND</text>
</g>
<g font-size="1.3">
<text x="185.4" y="49.4">EN</text>
<text x="110.5" y="62.1">DN</text>
<text x="110.5" y="64.6">DP</text>
<text x="132" y="62.1">DN</text>
<text x="132.1" y="64.6">DP</text>
<text x="35.6" y="76.1">EN</text>
<text x="82.5" y="83.7">EN</text>
<text x="35.6" y="87.5">BOOT0</text>
<text x="86.4" y="88.8">BOOT0</text>
<text x="149.9" y="88.8">BTN_SIG</text>
<text x="77.5" y="104">BTN_SIG</text>
<text x="190.5" y="132">CANL</text>
<text x="190.5" y="126.9">CANH</text>
</g>
<g font-size="1.3" fill="#a1a1a1">
<text x="28.4" y="69.6">SW1</text>
<text x="26.3" y="72.1">SW_Push</text>
<text x="26.3" y="83.5">SW_Push</text>
<text x="28.4" y="81">SW2</text>
<text x="203.8" y="119.1">R19</text>
<text x="201.1" y="121.6">120-DNP</text>
</g>
<g font-size="1.3" fill="#0000c2">
<text x="232.7" y="71.8">To</text>
<text x="236" y="71.8">indicator</text>
<text x="245.6" y="71.8">LED</text>
<text x="226.6" y="74.9">(Red,</text>
<text x="232.7" y="74.9">Typ</text>
<text x="236.9" y="74.9">2.25V,</text>
<text x="244" y="74.9">30mA</text>
<text x="250.4" y="74.9">max)</text>
<text x="188.4" y="81.7">(2</text>
<text x="191.6" y="81.7">PLCS)</text>
<text x="233.9" y="99.5">To</text>
<text x="237.2" y="99.5">pushbutton</text>
<text x="244.4" y="126.5">To</text>
<text x="244.6" y="131.5">To</text>
<text x="247.7" y="126.5">Vehicle</text>
<text x="247.8" y="131.5">CAN</text>
<text x="252.7" y="131.5">bus</text>
<text x="255.6" y="126.5">Power</text>
</g>
</svg>
